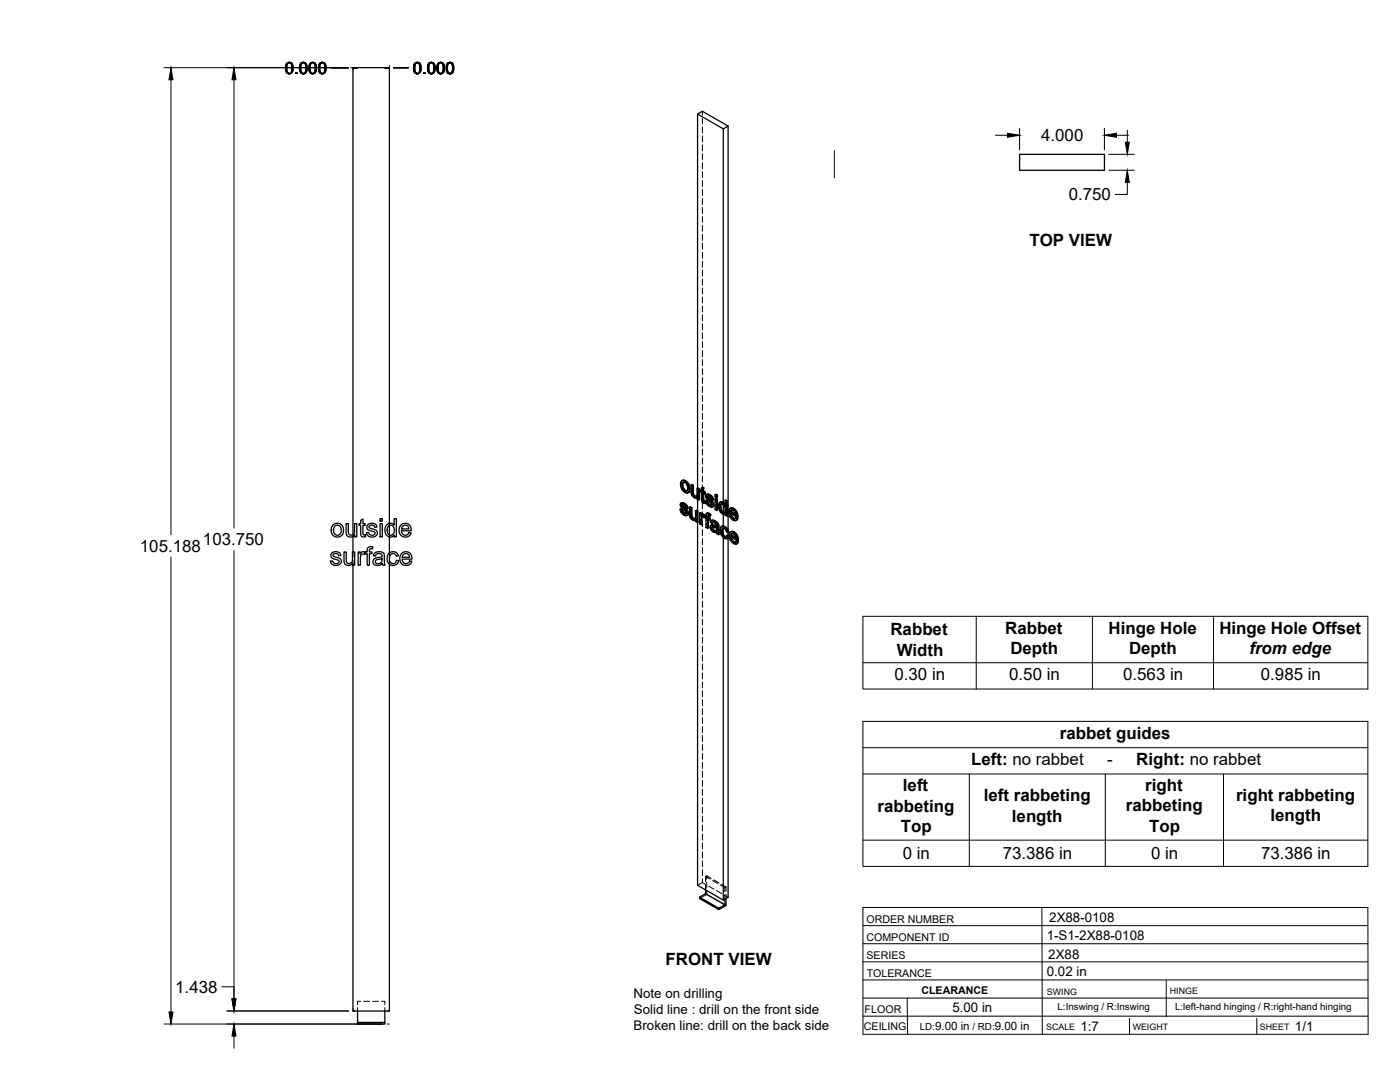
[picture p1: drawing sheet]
<svg xmlns="http://www.w3.org/2000/svg" width="559mm" height="432mm" viewBox="0 0 559 432" stroke-linecap="round" stroke-linejoin="round" font-family="sans-serif">
<!-- layer: Visible -->
<g fill="none" stroke="#000" stroke-width=".51">
<path d="M278.4 45.5l2-1.1 10.2 5.9-1.9 1.1M290.6 50.3v161.1M407 61.6h33.8v6.4h-33.8zM272.2 191.8l.6-.2 .9 .2zM272.2 191.8l-.5 .6-.1 .9 .5 1.9 1.5 1.4 .8 .1 .5-.3M272.3 193.6l.3 1.4M272.6 195l.3-.1 .8 .8-.3 .2zM272.8 192.5l-.2 .9M272.9 194.9l-.3-1.5-.3 .1 .2-.8 .5-.2 .9 .6 .5 1.4-.2 1.4h-.8M273.4 192l1 1a1.88 1.88 0 0 1 1 2M273.7 195.7l.5 .2M273.7 191.8l1.2 1.3"/>
<path d="M274.6 193.3l.5 1.9 .3-.2-.2 1.2M275.1 195.2l-.2 1.2 .3-.2-.6 .5M275.8 193.5l.7 .4 .3-.2v3.2M276.5 193.9v3.1l.3-.1 .3 .6M276.5 197.1l.3 .6 .3-.2 .5 .4M276.8 197.7l.4 .4h.9l-.3 .1M276.8 193.7l-.7-.4-.3 .2v2.9l.3 1.1 .8 1a.97 .97 0 0 0 1.4 .1v.6l.5 .4M277.2 198.1l.6 .1M278.2 194.9l.6 .4 .4-.2v4.3l-.4 .2v-4.3M278.3 198.6l-.3 .2M278.4 194.8v-149.3l10.3 5.9v149l-.7-.2-.8 .4-.4 1.7 .9 2.2 1.1 .8 .6-.2v.5l.6 .4M278.4 199.3v4.6"/>
<path d="M279.2 195.1l-.7-.4-.3 .2v2.6l-.4 .7M280 195.5l-.5 .1v.6l.5 .3v3.3l.9 1h.7l-.1-.7h-.6M280 194.8l.9-.2v1.5M280.6 194.8v1.5l.3-.2 .6 .3M280.6 196.3l.6 .3 .3-.2v.6l-.3 .2v-.6M280.6 199.7l.7 .2M280.7 200l.8 .1M280.9 194.6l-.9 .2v1.1l-.5-.3M280.9 197v2.6M281.2 197.2l-.6-.4v2.8l.5 .2M281.6 199.8l.6 .3M282.1 197.3l.7-.1 .6 .2"/>
<path d="M282.3 198.3l.1 .3 .3-.2 .2 .3M282.4 198.6l.2 .3 .3-.2 1.5 1.4M282.4 197.1l-.4 .3M282.5 197.4h.9l.7 .6M282.5 199.9l-.9-.1 .7 1.6 1.3 .9 .9-.1M282.6 198v.1M282.6 198.9l1.4 1.4 .4-.2 .4 .6M282.7 198.4l-.4-.3 1 .3 .6 1 .6 .2M282.8 197.2l-.9 .3-.2 .9 .3 .7 2 1.9-.2 .7M283.1 197.6l.7 .6 .3-.2 .5 .6M283.8 198.2l.5 .6 .3-.2 .2 .9-.3 .1-.2-.8M285.4 199l.3-.1 .7 .3-.4 .2z"/>
<path d="M285.4 197.4l.3-.2 .7 .4-.4 .2zM285.4 199v4.3l.6 .4M285.4 197.4v.8l.6 .4M286.4 199.2v4.3l-.4 .2v-4.3M286.4 197.6v.8l-.4 .2v-.8M289.4 199.7l.6 .3 .3-.1v5.9l-.3 .2v-6M290.3 199.9l-.6-.4-.3 .2v2.1l-.4-.7M133 209.4l1-.5h.9l1.5 .7 .6 1v2.1l-1.1 1.3-1.7 .3-1.4-.8-.6-1.6a2.79 2.79 0 0 1 .8-2.5zM133.5 210.1l1.2-.5 .6 .1 .6 .6 .3 1.8-.4 1-.5 .4h-1.2l-.7-.6-.3-1.5zM138.2 209h.8l.1 3.7a1.31 1.31 0 0 0 1.7 .7 1.31 1.31 0 0 0 .7-1.6v-2.8h.9v5.2h-.8v-.8a1.86 1.86 0 0 1-2.2 .9 1.86 1.86 0 0 1-1.2-2.1zM140.9 214.1v6.2M144 207.7l.9-.6v1.9h.9v.7h-.9v3.3l.2 .4h.7l.1 .8h-1.3l-.6-.6v-3.9h-.7v-.7h.7z"/>
<path d="M146.7 209.5l1.7-.6a1.73 1.73 0 0 1 2 1.4l-.8 .1a1.17 1.17 0 0 0-1.1-.9 1.17 1.17 0 0 0-1.2 .9l.4 .4 2.1 .6a1.59 1.59 0 0 1 .7 2 1.59 1.59 0 0 1-2 .9l-1.5-.3-.7-1.4 .9-.1 .2 .6 .6 .5 1.4-.2a.82 .82 0 0 0 .2-1.1 .82 .82 0 0 0-1.1-.3l-1-.3a1.38 1.38 0 0 1-.8-2.2zM151.7 209h.9v5.2h-.9zM151.7 207h.9v1h-.9zM154.3 209.5l1.1-.6a1.86 1.86 0 0 1 1.9 .7v-2.6h.9v7.2h-.8v-.6a2.16 2.16 0 0 1-2.7 .4 2.16 2.16 0 0 1-1.1-2.4zM154.9 210.1l1.3-.5 1 1v2l-.7 .9h-1l-.8-.9-.1-1.5zM155.4 208.9v-181.9h-14.5v186.4M155.4 209.7v3.8M155.4 214.3v6.4M160 209.6l1-.7h1.5l1 .7 .5 1 .1 1.2h-3.9l.2 1 .9 .7a1.43 1.43 0 0 0 1.9-1l.9 .1-.4 .9-1 .7h-1.7l-1-.6-.7-1.7 .1-1.2zM160.7 210l.6-.4 1.1 .1 .6 .6 .2 .8h-2.9zM271.4 203.2l.6 .3M271.9 200.7l.7-.1 .6 .2"/>
<path d="M272 203.5l.4-.2 .2 .9-.3 .1zM272.1 201.7l.7 .4M272.2 202l.2 .3 .4-.2 1.5 1.4M272.2 200.6l-.4 .2M272.3 204.3l.7 .6h.8M272.3 200.8h.9l.8 .6M272.4 203.3l-1-.1 .8 1.8 1.2 .7 .9-.1M272.4 202.3l1.5 1.4 .4-.2 .4 .7M272.5 201.4l-.1 .1M272.5 201.8l-.3-.3 1 .3 .5 1 .7 .3M272.6 204.2l.7 .6M272.6 200.6l-.9 .3-.2 .8 .4 .9 1.9 1.8-.2 .7"/>
<path d="M272.9 201l.7 .6 .4-.2 .5 .7M273 204.9l.6 .2M273.6 201.6l.5 .6 .4-.1 .2 .8-.3 .2-.3-.9M273.7 205.1h-.1M273.9 203.7l.4 .6 .4-.1 .1 .7M274.3 204.3l.2 .7 .3-.1-.2 .5M274.5 205l-.2 .6 .3-.2-.4 .4M275.2 202.4l.7 .4 .3-.2v3.2M275.9 202.8v3.1l.3-.1 .3 .6M275.9 206l.3 .6 .3-.2 .4 .4M276.2 206.6l.4 .4h.9M276.2 202.6l-.7-.4-.3 .2v3l.3 1.2 .8 .8a.97 .97 0 0 0 1.4 .1"/>
<path d="M276.6 207l.6 .2M277.5 207l-.3 .2M277.6 203.8l.7 .4 .3-.2v4.3l-.3 .2v-4.3M277.7 207.5v.7l.6 .3M277.7 207.5l-.2 .2M278.4 208.4v144.9l10.3 5.9v-144.7M278.6 204l-.7-.4-.3 .2v2.7l-.4 .7M279.2 204.7l.6 .4 .3-.2v.5l.4-.2M279.8 205.1v.6l.7-.5 .4 .1M280 206.4l.2 2.8-.3 .2v-2.2M280.1 204.9l-.6-.3-.3 .1v4.3l.7 .4M280.2 205.3h.7l.6 .4"/>
<path d="M280.3 206.1v.1M280.6 205.4l.6 .5M281 206.6l-.8-.5-.2 .3 .3-.2-.1 .8M281.2 206.4l.6 .4v3.7l.6 .4M281.2 206.4v-.3l-.2 .5M281.2 200.3l.1 .7M281.2 206.5l-.2 .1M282.2 204.9h.9l.6 .4M282.2 200.1l.3-.2 .3 .8-.3 .2zM282.4 206.6l.7 .4 .3-.2v.6l-.3 .1v-.5M282.5 204.7l-.5 .2M282.5 200.9l.7 .6h.8"/>
<path d="M282.7 207.3v3.4l-.3 .2v-3.8l.7 .4M282.7 205.7v.7M282.8 205.1l.6 .4 .3-.2-.4 .8 .1-.6M282.8 200.7l.7 .7M283.1 204.9l-.6-.2-.5 .2-.2 1.3-.6-.3 .6-.1M283.2 201.5l.6 .2M283.3 206.1a.45 .45 0 0 0-.5-.5 .45 .45 0 0 0-.4 .6v.4l.3-.2 .7 .4M283.9 209.6l.7-.2 1.4 .5M283.9 201.7h-.1M284.1 210.7l.2 .6 .3-.2 .6 .5M284.1 200.3l.4 .6 .3-.2 .2 .8M284.2 210.4l-.1 .3 .3-.2 .2 .6"/>
<path d="M284.2 209.4l-.5 .2M284.3 211.3l.5 .5h1h-1M284.3 210.3l-.1 .1M284.4 207.7l.8 .4 .3-.2 .8 .6M284.4 210.3l.6 .2a.79 .79 0 0 1 .9 .2 .79 .79 0 0 1 0 1l-.4 .3M284.4 210.3l-.2 .1M284.4 210.3v.2M284.5 200.9l.2 .7 .3-.1-.2 .5M284.5 208.4l-.4 .5 .2-.4 .5-.1 1.1 1a.43 .43 0 0 1 .1 .6 .43 .43 0 0 1-.7 0l-1-.4M284.6 209.4l-1 .3-.2 1 .7 1.1 1.1 .7a.61 .61 0 0 1 .7-.1 .61 .61 0 0 1 .3 .6l.6 .4M284.7 201.6l-.2 .6 .3-.2-.5 .4M284.7 207.6l-.8 .2"/>
<path d="M285.2 208.1l.8 .5 .3-.1 .4 .5M285.5 207.9l-.8-.3-.9 .3-.3 .5 .6 .5M286 208.6l.4 .6 .3-.2 .2 .7M286.4 209.2l.2 .6 .3-.1 .1 2.9M286.6 209.8l.1 2.9 .3-.1 .1 .6-.3 .2-.1-.6M287.4 202.4l.3 1.4M287.5 200.4h1.2l.6 .6M287.7 201.3h.7l.7 .8 .3 1.1-.2 1.4M287.7 201.3l-.3 1.1 .4-.2 .3 1.4M287.7 203.8l.4-.2 .7 .8-.4 .2zM287.8 201.2l-.1 .1M287.8 200.3l-.5 .2"/>
<path d="M288 201.1l-.2 1.1M288.1 212v.1a1.2 1.2 0 0 0 .8 1.4l.5 .5M288.2 210.1l.9 .2 .3-.2 1 1M288.4 213.4l.7 .8h.8M288.4 200.6l.6 .5h.4M288.4 204.6h.8M288.5 209.9l-.6 .3M288.6 210.8l-.2 1M288.7 210.8v2.4l-.3-1.4-.3 .2v-.4l.3-.7 .4-.1 .7 .4 .5 1.1 .6 .2v1.2M288.7 201.5v2.8M288.7 205.3v4.6M288.8 204.4l.4 .1"/>
<path d="M289.1 210.3l.8 .6a1.43 1.43 0 0 1 1 1.5l-.3 .1-.5-1.3M289.4 210.1l-.9-.2-.7 .3-.3 .7v1.4l.9 2 1 .6 .7 .1M289.4 205.1l-.2 .2M290 213.7l.7 .4M290.6 214.7v143.4l-1.9 1.1M290.7 214.1l.3-.1-.3 .6-.6 .4zM291 214l-.6-.5-.7 .8-.6-.1M291.3 202.9h1a1.84 1.84 0 0 1 1.8 1.2M291.5 212.3l.8-.1a1.99 1.99 0 0 1 2 1.3M291.5 204.3l2.1 1.2-.4-1.1-.9-.9-.6 .1-.2 .7 .3-.2 1.7 1M291.7 213.6l2.1 1.2-.5-1.3-.9-.6h-.4l-.3 .7 .3-.2 1.7 1M291.8 206.1l.8 .8h.8"/>
<path d="M291.8 205l.3 .9M292 203.5l-.2 .6M292 214.4l.3 .9M292 215.5l.8 .8h.8M292.2 212.9l-.2 .5M292.5 203l1 1a1.94 1.94 0 0 1 1.1 2.1M292.6 206.9l.6 .2M292.7 212.4l1.1 1a1.97 1.97 0 0 1 .9 2M292.8 216.3l.5 .2M292.9 202.8l-.9-.2-1 .7-.2 1 .2 1.4 .7 1.1 1.3 1h.7l.8-.9M293.1 212.2l-.9-.2-.9 .5-.3 1.5 .3 1.2 .8 1.2 1.2 .7h.7l.7-.8M293.3 207l-.1 .1"/>
<path d="M293.5 216.4l-.2 .1M293.6 206.6l.6 .5M293.8 204.3l.4 1.9 .4-.1-.4 .1M293.8 216l.6 .5M293.9 213.7l.5 1.9 .3-.2-.3 .2M294.2 206.4l-2.8-1.6 .4 1.3 .3-.2 .8 .9M294.4 215.8l-2.8-1.6 .4 1.3 .3-.2 .8 .8M294.5 206.9l-.7 .8M294.5 206.9l-.6-.5-.7 .7M294.7 216.3l-.7 .8M294.7 216.3l-.6-.5-.8 .7M132.4 220.7l1.4-.5a1.81 1.81 0 0 1 2.3 1.4l-.9 .2a1.21 1.21 0 0 0-1.1-.9 1.21 1.21 0 0 0-1.2 .8l.3 .4 2.3 .7a1.6 1.6 0 0 1 .6 2 1.6 1.6 0 0 1-2 .9l-1.6-.5-.6-1.2 .9-.2 .3 .8 .6 .3 1.3-.2a.81 .81 0 0 0 .2-1.1 .81 .81 0 0 0-1-.3l-1.1-.3a1.37 1.37 0 0 1-.7-2.3z"/>
<path d="M137.3 220.3h.9v3.8a1.31 1.31 0 0 0 1.7 .7 1.31 1.31 0 0 0 .8-1.7v-2.8h.9v5.3h-.8v-.8a1.86 1.86 0 0 1-2.3 .8 1.86 1.86 0 0 1-1.2-2.1zM143 220.3h.7v.8a1.27 1.27 0 0 1 2.1-.7l.8-.1v-1.2a1.55 1.55 0 0 1 2.2-.9l-.1 .8a.81 .81 0 0 0-.9 0 .81 .81 0 0 0-.4 .8v.5h1.1v.7h-1.1v4.6h-.8v-4.6h-.8v-.4l-.3 .7-.9-.2-.6 .5-.2 4h-.8zM149.5 220.8l1.6-.6 1.2 .1 .8 .4 .6 4.9h-.9l-.2-.7-1.2 .7h-1.2l-.9-.4-.4-.7a1.74 1.74 0 0 1 2-2l.6-.1a.8 .8 0 0 0 1-.8 .8 .8 0 0 0-1.1-.7l-1 .2-.5 .8-.9-.1zM150.1 223.5l2.4-.6a1.59 1.59 0 0 1-.6 1.8 1.59 1.59 0 0 1-1.9-.1l-.2-.5zM155.2 220.9l1-.6h1.5l.8 .4 .5 1-.8 .3a1.47 1.47 0 0 0-2-.9 1.47 1.47 0 0 0-.8 2l.5 1.4 .7 .4 1.1-.2 .5-1.1 .9 .1-.3 1-1 .8-1.3 .1-.8-.3-.8-.8-.4-1.1 .1-1.2zM155.4 225.1v178.4h-14.5v-177.9M160.3 220.9l1-.6h1.5l.9 .6 .6 1.1 .1 1.1h-3.9l.2 1 .8 .7a1.43 1.43 0 0 0 2-.9l.8 .3-.6 .9-.8 .5h-1.6l-1-.6-.5-.8-.2-1.2 .1-1.2zM161 221.3l.6-.3h1l.6 .5 .3 .9h-3zM281.6 355.1v1.6l-2.4 1.3v.6l7.7 4.4v-.5l-7.7-4.5M281.6 356.7l7.7 4.4-2.4 1.4M289.3 358.8v2.3M289.8 358.6v2.8l-2.9 1.6"/>
<path d="M142.7 403.5v5.2h10.9v-.7h-10.9M153.6 403.5v4.5"/>
</g>
<!-- layer: Hidden -->
<g fill="none" stroke="#000" stroke-width=".4">
<path d="M280.4 44.4v1.5M280.4 47.1v2.4M280.4 50.7v2.3M280.4 54.2v2.4M280.4 57.8v2.4M280.4 61.4v2.4M280.4 64.9v2.4M280.4 68.5v2.4M280.4 72.1v2.4M280.4 75.7v2.3M280.4 79.2v2.4M280.4 82.8v2.4"/>
<path d="M280.4 86.4v2.4M280.4 90v2.3M280.4 93.5v2.4M280.4 97.1v2.4M280.4 100.7v2.3M280.4 104.2v2.4M280.4 107.8v2.4M280.4 111.4v2.4M280.4 115v2.3M280.4 118.5v2.4M280.4 122.1v2.4M280.4 125.7v2.4"/>
<path d="M280.4 129.2v2.4M280.4 132.8v2.4M280.4 136.4v2.4M280.4 140v2.3M280.4 143.5v2.4M280.4 147.1v2.4M280.4 150.7v2.4M280.4 154.2v2.4M280.4 157.8v2.4M280.4 161.4v2.4M280.4 165v2.3M280.4 168.5v2.4"/>
<path d="M280.4 172.1v2.4M280.4 175.7v2.4M280.4 179.2v2.4M271.9 193.1l.5 1.9-.3 .2M272.4 195l1.3 1.3-.3 .2M272.5 191.6l-.9 1.7M272.8 192.5l-.2 .1M272.9 192.4h.8l-.3 .2M273.7 192.4l.8 .9-.3 .2M273.7 196.3l.9 .3-.3 .1M274.5 195.7l-.3 .2M274.5 193.3l.3 1.4-.4 .2"/>
<path d="M274.8 194.7l-.1 .7-.5 .5M274.9 196.5l-.3 .1M276.1 193.3l.1 3.4-.3 .2M276.2 196.7l.2 .7-.3 .1M276.4 197.4l.4 .6-.3 .1M276.8 198l.6 .5-.3 .1M277.4 198.5l.7 .2 .5-.3-.3 .2M278.1 198.1h.1M278.3 198l-.4 .2M278.4 198.6h-.1M278.4 197.8l-.3 .3M278.4 194.8v1.6"/>
<path d="M278.4 197.6v1.7M278.5 194.7v2.8l-.4 .5M278.6 198.4v.7l-.3 .1M278.6 199.1l.6 .3M279.8 196l.5 .3-.3 .2M279.8 195.4v.6l-.3 .2M280 195.5l.3 .2M280.3 196.3l.1 3.3-.4 .2M280.3 194.6v1.1l-.3 .2M280.4 199.6l.2 .5-.3 .2M280.4 182.8v2.4M280.4 186.4v2.4"/>
<path d="M280.4 190v2.3M280.4 193.5v2.4M280.4 197.1v2.4M280.6 196.8l.3-.2v.4M280.9 196.6l.6 .4M281.9 199.7l.5 1.3-.3 .1M282 197.8l.2 .7-.4 .2M282.1 197.4l-.4 .6M282.2 198.5l.4 .6-.4 .2M282.3 197.2l-.5 .4M282.5 198l.3-.2-.2 .2M282.6 199.1l1.6 1.6-.4 .2"/>
<path d="M282.7 197.9l-.3 .1M282.8 197.8l.6 .2-.3 .2M283.4 198l.6 .5-.3 .2M284 198.5l.2 .7-.3 .2M284.2 199.2l.6 .3M285.7 197.2v.9l-.3 .1M285.7 198.9v1.5M285.7 198.1l.7 .3M289.7 199.5v2.1l-.3 .2M140.9 213.4v.7M155.4 208.9v.8M155.4 213.5v.8"/>
<path d="M271.7 203.1l.5 1.3-.3 .2M271.8 201.3l.2 .6-.3 .2M271.9 200.8l-.4 .6M272 201.9l.4 .6-.3 .2M272.1 200.6l-.5 .4M272.2 204.4l1.1 1-.3 .1M272.3 201.4l.3-.2-.1 .2M272.4 202.5l1.6 1.6-.3 .2M272.6 201.3l-.4 .2M272.6 201.2l.6 .2-.3 .2M273.2 201.4l.6 .6-.3 .1M273.3 205.4l.8 .2-.3 .2"/>
<path d="M273.8 204.9h.2M273.8 202l.3 .6-.4 .2M274 204.1l.2 .5-.3 .1M274 204.9l-.3 .2 .3-.2M274.1 202.6l.6 .3M274.2 204.6l-.2 .3M274.5 205.6h-.4M275.5 202.2l.1 3.4-.3 .2M275.6 205.6l.2 .7-.3 .2M275.8 206.3l.4 .6-.3 .2M276.2 206.9l.6 .5-.3 .2M276.8 207.4l.7 .2 .5-.3-.2 .2"/>
<path d="M277.5 207h.1M277.7 206.9l-.4 .2M277.8 206.7l-.3 .3M277.9 203.6v2.8l-.4 .5M278 207.3v.7l-.3 .2M278 208l.6 .3M278.4 203.9v1.6M278.4 206.7v1.7M279.5 207.3v1.6l-.3 .1M279.5 208.9l.7 .3M279.5 204.6v1.5M280.1 206.1l.8-.1-.3 .2"/>
<path d="M280.1 205.4v.1M280.3 206.1l.2-.2-.3 .2M280.4 200.7v2.4M280.4 204.3v2.3M280.4 207.8v2.4M280.4 211.4v2.4M280.4 215v2.3M280.4 218.5v2.4M280.4 205.2l-.6 .5M280.6 200.1l.6 .5-.4 .1M280.9 206l.4 .4M281.2 200.6l.4 .2"/>
<path d="M281.2 206.1l.3-.2-.2 .5M281.5 205.7v.1M281.5 206.3l.6 .3-.3 .2M281.5 205.9l-.2 .5M281.5 205.7l-.3 .3M281.8 205.8l.3 .2M282.1 209v1.3l-.3 .2M282.1 206.6v1.3M282.1 210.3l.6 .4M282.2 205l-.1 1-.3 .2M282.3 204.7l-.5 .4M282.4 201l1.1 1-.3 .1"/>
<path d="M282.4 207.1l.3-.2v.4M282.5 205.7l.4-.2-.2 .2M282.7 206.9l.7 .5M282.9 205.5l.4 .1-.4 .2M283.3 205.6l.3 .3M283.5 202l.8 .2-.3 .2M283.7 210.1l.4 1.1-.4 .2M283.8 209.6l-.4 .7M283.8 208.2l.7 .5M284 201.5h.1M284 209.4l-.5 .4M284.1 211.2l.9 .9-.3 .2"/>
<path d="M284.1 207.7l-.6 .7M284.2 200.7l.1 .5-.3 .1M284.2 201.5l-.3 .2 .2-.2M284.2 207.6l-.4 .3M284.3 201.2l-.2 .3M284.4 208.4l.4-.2-.3 .2M284.5 210.2l.2-.1zM284.5 210.2l-.2 .1M284.6 210.1l-.4 .2M284.6 202.2h-.3M284.7 210.1l1.6 .5-.3 .2M284.8 208.2l.6 .2-.3 .2"/>
<path d="M285 212.1l.7 .2-.3 .2M285.4 208.4l.7 .7-.3 .2M285.7 212.3l.7-.1-.4 .2M285.7 201.6v1.6l-.3 .1M285.7 203.2l.7 .3M286 209.9l.3 .1M286 211.7l-.3 .2M286.1 209.1l.2 .7-.3 .2M286.2 211.5l-.4 .3M286.3 210.6l-.1 .9-.3 .2M286.3 209.8l-.3 .4M286.4 212.2l.1 .7-.3 .1"/>
<path d="M286.5 212.9l.6 .3M287.1 201.8l.2 1.3-.3 .2M287.3 200.7l-.2 1.1-.3 .2M287.3 203.1l.6 1.1-.3 .2M287.6 200.3l-.6 .6M287.7 211.4l.5 1.9-.3 .2M287.9 204.2l.8 .8-.3 .1M287.9 210.3l-.2 1.1-.3 .2M288 201.1h.7l-.3 .2M288 201.1l-.2 .1M288 201.1h.1M288.1 201l-.3 .2"/>
<path d="M288.2 213.3l1.2 1.3-.3 .2M288.2 210l-.6 .5M288.6 210.8l-.2 .1M288.7 210.7l.8 .1-.4 .1M288.7 200.4v1.1M288.7 204.3v1M288.7 209.9v.9M288.7 213.2v1.3M288.7 205l.7 .1 .4-.2-.4 .2M288.7 201.1l.8 .8-.4 .2M289.4 201.1l.3 .5M289.4 214.6l1.1 .2"/>
<path d="M289.5 210.8l.5 .5-.3 .2M289.5 201.9l.3 1.5-.4 .2M289.5 205.1h-.1M289.8 203.4l-.1 .7-.5 .4 .3-.1M289.8 204.9v.6l-.4 .1M289.8 205.5l.5 .3M290 211.3l.3 .8-.3 .2M290 214.1l-.1 .1M290.3 212.1l.6 .3M290.4 213.5l-.7 .8M290.6 211.4v1.1M290.6 213.7v1"/>
<path d="M291.1 204.1l.5 1.9-.3 .2M291.3 213.5l.5 1.9-.3 .2M291.4 204.8l.4-.1v.3M291.6 206l1.3 1.4-.3 .1M291.6 202.7l-.8 1.6M291.6 214.2l.4-.2v.4M291.8 204.7l2.7 1.5M291.8 215.4l1.3 1.3-.3 .2M291.8 212.1l-.5 1.4-.3 .2M292 214l2.7 1.6M292 203.5l-.2 .1M292.1 203.4l.8 .1-.4 .1"/>
<path d="M292.2 212.9h-.2M292.3 212.7l.8 .1-.4 .2M292.9 203.5l.7 .8-.3 .2M292.9 207.4l1.1 .2-.4 .2M293.1 212.8l.7 .9-.3 .2M293.1 216.7l1.1 .3-.4 .2M293.5 206.9h-.1M293.5 206.9l-.2 .1M293.5 205.1l.4 .2M293.6 206.8l-.4 .2M293.6 204.3l.3 1-.3 .2M293.7 216.3h-.1"/>
<path d="M293.7 216.3l-.2 .1M293.7 214.4l.4 .3M293.8 216.2l-.3 .2M293.8 213.7l.3 1-.3 .1M293.9 206.4l-.4 .5M294.1 215.8l-.4 .5M294.1 207.5l-.1 .1M294.3 216.9l-.1 .1M140.9 220.3v2M140.9 223.5v2.1M155.4 220.7v1.6M155.4 223.5v1.6"/>
<path d="M280.4 222.1v2.4M280.4 225.7v2.4M280.4 229.3v2.3M280.4 232.8v2.4M280.4 236.4v2.4M280.4 240v2.4M280.4 243.5v2.4M280.4 247.1v2.4M280.4 250.7v2.4M280.4 254.3v2.3M280.4 257.8v2.4M280.4 261.4v2.4"/>
<path d="M280.4 265v2.4M280.4 268.5v2.4M280.4 272.1v2.4M280.4 275.7v2.4M280.4 279.3v2.3M280.4 282.8v2.4M280.4 286.4v2.4M280.4 290v2.4M280.4 293.5v2.4M280.4 297.1v2.4M280.4 300.7v2.4M280.4 304.3v2.3"/>
<path d="M280.4 307.8v2.4M280.4 311.4v2.4M280.4 315v2.4M280.4 318.5v2.4M280.4 322.1v2.4M280.4 325.7v2.4M280.4 329.3v2.3M280.4 332.8v2.4M280.4 336.4v2.4M280.4 340v2.3M280.4 343.6v2.3M280.4 347.1v2.4"/>
<path d="M280.4 350.7v1.5M280.4 352.2l-2 1.1M280.4 352.2l1.5 .9M281.6 353v2.1M281.6 349.8l1.8 1M282.1 350.8v-1.3l-.5 .3v2.1M282.1 356.9l-2.9 1.7M282.1 352v2.4M282.1 355.6v1.3M282.1 349.5l1.8 1M282.1 356.9l1.8 1M282.9 353.7l2.1 1.1"/>
<path d="M284.4 351.4l2.1 1.2M284.9 351.1l2.1 1.2M284.9 358.5l2.1 1.2M286 355.4l2.1 1.2M287.5 353.2l1.8 1 .5-.3M288 352.9l1.8 1M289.1 357.2l1.5 .9M289.3 354.2v1.7M289.3 357.1v1.7M289.8 353.9v1.8M289.8 356.8v1.8M288 360.3l1.8 1.1"/>
<path d="M144 399.6h-1.3v1.3M145.2 399.6h2.4M148.8 399.6h2.3M152.3 399.6h1.3v1.3M142.7 402.1v1.4M153.6 402.1v1.4"/>
</g>
<!-- layer: Reference -->
<path d="M140 27h2.7h-1.8v.9M140.9 27h1.8M153.6 27h1.8M155.4 26.1v.9h-.9M407 61.6v2.1M407 65.8v2.2M440.8 61.6v2.1M440.8 65.8v2.2M140.9 402.6v.9h.9M154.5 408.7h.9M155.4 402.6v.9h-.9" fill="none" stroke="#000" stroke-width=".4"/>
<!-- layer: Hidden Narrow -->
<path d="M276.1 196l-.3 .2M278.5 197l-.3 .2M280.3 198.8l-.3 .1M273.3 203.5l-.3 .1M275.5 204.9l-.3 .2M277.9 205.9l-.3 .2M282.1 205.6l-.3 .1M283.5 200l-.3 .2M285.3 210.3l-.3 .2M286.3 210.9l-.3 .1" fill="none" stroke="#000" stroke-width=".4"/>
<!-- layer: Visible Narrow -->
<path d="M276.8 196.1l-.3 .2M280.9 199.2l-.3 .1M283.5 199.2l-.3 .2M273.3 202.6l-.3 .2M276.2 205l-.3 .2M282.7 206l-.3 .2M285.2 209.6l-.3 .2M287 210.3l-.4 .2M287 211.3l-.4 .2" fill="none" stroke="#000" stroke-width=".4"/>
<!-- layer: Titleblock -->
<path d="M344.4 362.2h201.6l.1 50.6h-201.7zM344.4 376.6h201.6M344.4 369.4h201.6M415.9 362.2l.1 50.6M344.4 383.9h201.6M344.4 398.3h201.6M344.4 391.1h201.6M362.1 398.3l.1 14.4M465.5 391.3v14.4M344.4 405.5h201.7M450.8 406.4v6.4M501.6 406.4v6.4" fill="none" stroke="#000" stroke-width=".4"/>
<!-- layer: Custom Tables -->
<path d="M344.4 246h201.6v29h-201.6zM389.7 246v29M436 246v29M484.4 246v29M344.4 264.5h201.6M344.4 287.9h201.6v57.9h-201.6zM344.4 298.4h201.6M344.4 308.9h201.6M386.9 308.9v36.9M441.2 308.9v36.9M488.4 308.9v36.9M344.4 335.3h201.6" fill="none" stroke="#000" stroke-width=".4"/>
<!-- layer: FD_Dimensions -->
<g fill="none" stroke="#000" stroke-width=".4">
<path d="M65.4 27h73.7M68.2 31.8v181.5M93.4 31.8v178.9M157.2 27h5.8M397.3 54h4.8M407 51.2v8.6M440.8 51.2v8.6M445.6 54h4.9M450 51.9v4.9M442.6 61.6h10.2M442.6 67.9h10.2M450 72.8v4.8h-4.9"/>
<path d="M93.4 219.7v178.9M68.2 222.3v181.5M88.6 393.8h4.8M65.4 408.7h87.3M90.6 403.5h48.5M93.4 413.5v4.8"/>
</g>
<path d="M68.2 27l.8 4.8h-1.6zM93.4 27l.8 4.8h-1.6zM402.1 53.2l4.9 .8-4.9 .8zM440.8 54l4.8-.8v1.6zM449.2 56.8h1.6l-.8 4.8zM450 67.9l.8 4.9h-1.6zM92.6 398.6h1.6l-.8 4.9zM67.4 403.8h1.6l-.8 4.9zM93.4 408.7l.8 4.8h-1.6z" fill="#000" stroke="#000" stroke-width=".4"/>
<!-- layer: Smart Centers -->
<path d="M333 60.1v10.9" fill="none" stroke="#000" stroke-width=".4"/>
<g font-size="6.7">
<text x="113.7" y="29.4">0.000</text>
<text x="164.8" y="29.4">0.000</text>
<text x="415.6" y="56.3">4.000</text>
<text x="426.6" y="80">0.750</text>
<text x="410.9" y="98.2">TOP VIEW</text>
<text x="55.8" y="220.2">105.188</text>
<text x="81" y="217.6">103.750</text>
<text x="355.4" y="253.6">Rabbet</text>
<text x="401.2" y="252.9">Rabbet</text>
<text x="442.5" y="252.9">Hinge Hole</text>
<text x="486.7" y="252.9">Hinge Hole Offset</text>
<text x="357.9" y="261.6">Width</text>
<text x="403.3" y="261">Depth</text>
<text x="450.6" y="261">Depth</text>
<text x="498.7" y="261">from edge</text>
<text x="357" y="271.4">0.30 in</text>
<text x="402.8" y="271.4">0.50 in</text>
<text x="448.3" y="271.4">0.563 in</text>
<text x="503.3" y="271.4">0.985 in</text>
<text x="423" y="294.8">rabbet guides</text>
<text x="387.6" y="305.4">Left: no rabbet</text>
<text x="441.9" y="305.4">-</text>
<text x="453.5" y="305.4">Right: no rabbet</text>
<text x="360.4" y="315.8">left</text>
<text x="457.1" y="315.8">right</text>
<text x="350.3" y="323.9">rabbeting</text>
<text x="392.7" y="319.8">left rabbeting</text>
<text x="449.4" y="323.8">rabbeting</text>
<text x="493.4" y="319.8">right rabbeting</text>
<text x="403.9" y="327.9">length</text>
<text x="507" y="327.8">length</text>
<text x="359.5" y="331.9">Top</text>
<text x="458.6" y="331.9">Top</text>
<text x="360.3" y="342.9">0 in</text>
<text x="400.2" y="342.9">73.386 in</text>
<text x="459.4" y="342.9">0 in</text>
<text x="503.4" y="342.9">73.386 in</text>
<text x="265.7" y="385.2">FRONT VIEW</text>
<text x="70" y="396.2">1.438</text>
</g>
<g font-size="5.3">
<text x="418.8" y="368">2X88-0108</text>
<text x="417.8" y="375.1">1-S1-2X88-0108</text>
<text x="418.4" y="382.5">2X88</text>
<text x="417.8" y="389.5">0.02 in</text>
<text x="252.9" y="398.4">Note on drilling</text>
<text x="253" y="404.9">Solid line : drill on the front side</text>
<text x="380.1" y="404">5.00 in</text>
<text x="252.9" y="411.2">Broken line: drill on the back side</text>
<text x="431.3" y="411.5">1:7</text>
<text x="516.9" y="411.5">1/1</text>
</g>
<g font-size="4.6">
<text x="373.2" y="411.2">9.00 in</text>
<text x="397" y="411.2">9.00 in</text>
</g>
<g font-size="4.3">
<text x="345.8" y="368.4">ORDER NUMBER</text>
<text x="345.8" y="375.5">COMPONENT ID</text>
<text x="345.8" y="382.7">SERIES</text>
<text x="345.9" y="389.9">TOLERANCE</text>
<text x="367.7" y="396.7">CLEARANCE</text>
<text x="345.1" y="404.3">FLOOR</text>
<text x="344.8" y="411.1">CEILING</text>
</g>
<g font-size="3.9">
<text x="422.1" y="403.1">L:Inswing / R:Inswing</text>
<text x="469" y="403.1">L:left-hand hinging / R:right-hand hinging</text>
<text x="367.1" y="411.2">LD:</text>
<text x="388.2" y="411.2">/ RD:</text>
</g>
<g font-size="3.5">
<text x="417.9" y="397">SWING</text>
<text x="466.9" y="396.9">HINGE</text>
<text x="417.5" y="410.9">SCALE</text>
<text x="452.1" y="410.9">WEIGHT</text>
<text x="502.9" y="410.9">SHEET</text>
</g>
</svg>
